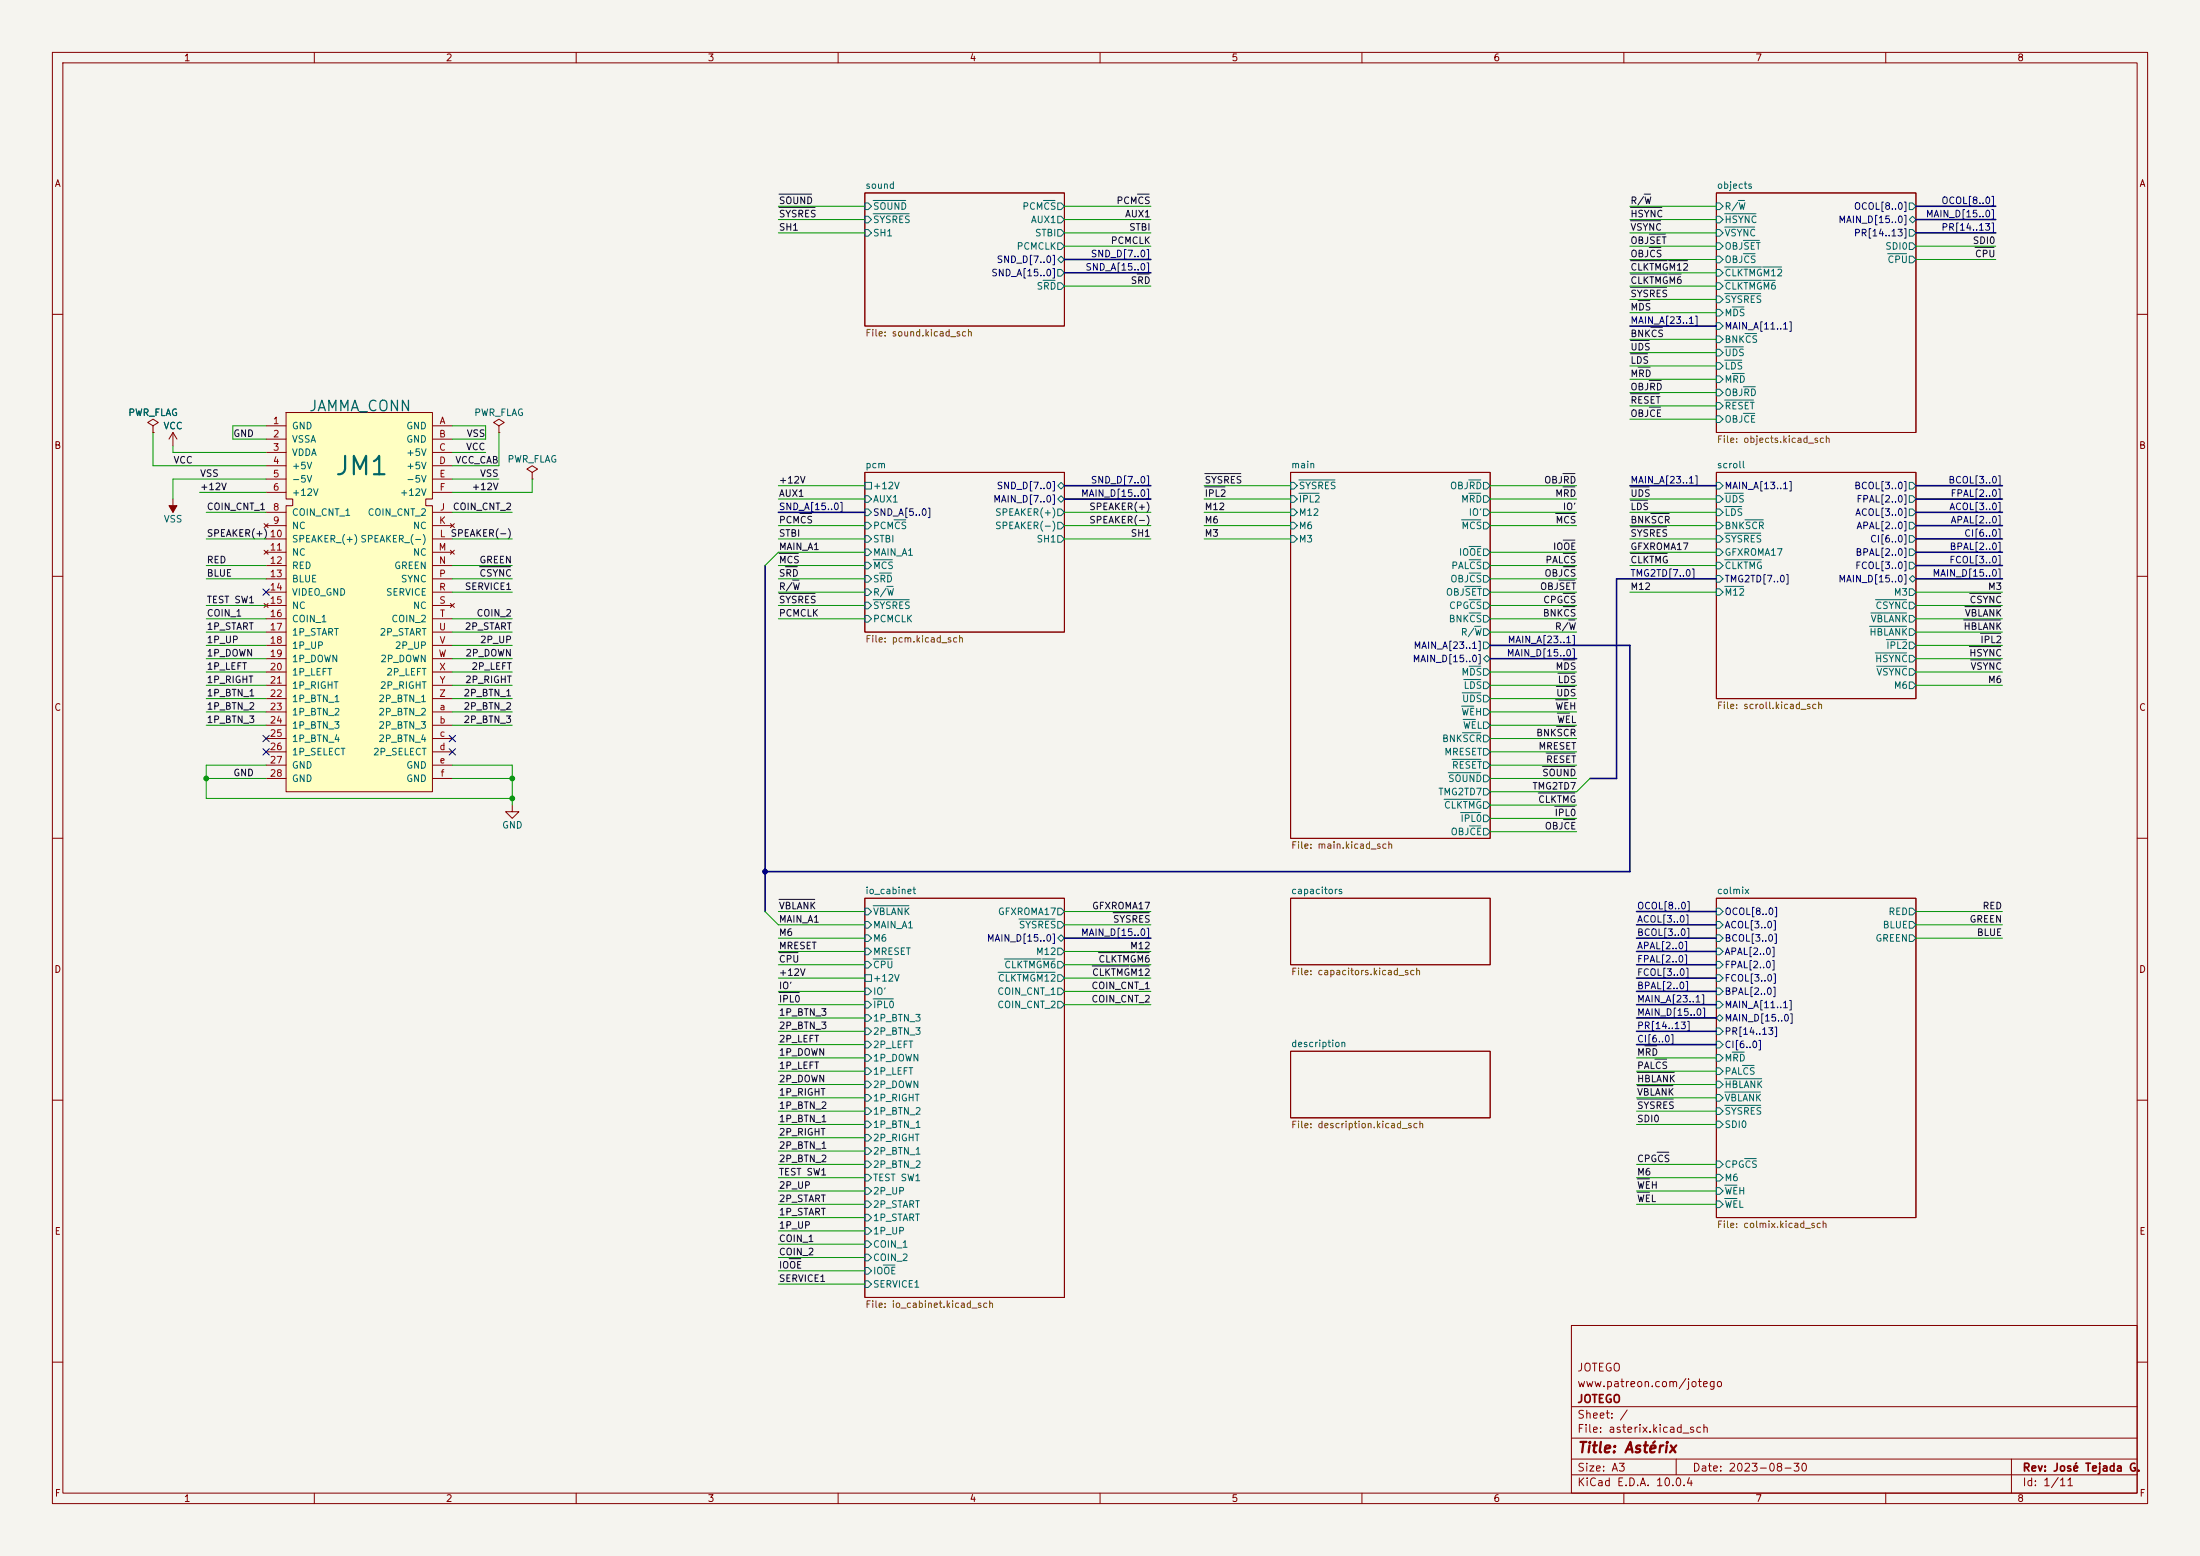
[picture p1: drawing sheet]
<svg xmlns="http://www.w3.org/2000/svg" width="420mm" height="297mm" viewBox="0 0 420 297" stroke-linecap="round" stroke-linejoin="round" font-family="sans-serif">
<path d="M0 0h420v297h-420z" fill="#f5f4ef" stroke="#f5f4ef" stroke-width=".19"/>
<g fill="none" stroke="#840000" stroke-width=".19">
<path d="M10 10h400v277h-400zM12 12h396v273h-396zM60 10v2M110 10v2M160 10v2M210 10v2M260 10v2M310 10v2M360 10v2M165.1 36.8h38.1v25.4h-38.1zM327.7 36.8h38.1v45.8h-38.1zM10 60h2"/>
<path d="M408 60h2M165.1 90.2h38.1v30.5h-38.1zM246.4 90.2h38.1v69.8h-38.1zM327.7 90.2h38.1v43.2h-38.1zM10 110h2M408 110h2M10 160h2M408 160h2M165.1 171.5h38.1v76.1h-38.1zM246.4 171.5h38.1v12.7h-38.1zM327.7 171.5h38.1v60.9h-38.1zM10 210h2"/>
<path d="M246.4 200.7h38.1v12.7h-38.1zM408 210h2M300 253h108v32h-108zM10 260h2M300 278.5h108M300 274.5h108M300 268.5h108M320 278.5v3M384 278.5v6.5M408 260h2M60 285v2M110 285v2"/>
<path d="M160 285v2M210 285v2M260 285v2M300 281.5h108M310 285v2M360 285v2"/>
</g>
<g fill="none" stroke="#006464" stroke-width=".19">
<path d="M165.1 38.7h.6l.7 .7-.7 .6h-.6zM166.7 38.3h6.2M199.2 38.3h2.2M201.9 38.7h.7l.6 .7-.6 .6h-.7zM327.7 38.7h.6l.6 .7-.6 .6h-.6zM331.8 38.3h1.2M364.5 38.7h.6l.7 .7-.7 .6h-.6zM165.1 43.8h.6l.7 .7-.7 .6h-.6zM165.1 41.3h.6l.7 .6-.7 .6h-.6zM166.7 40.8h6.9M199.1 53.5h2.3M201.9 46.4h.7l.6 .6-.6 .6h-.7z"/>
<path d="M201.9 54h.7l.6 .6-.6 .6h-.7zM201.9 51.4h.7l.6 .7-.6 .6h-.7zM201.9 49.5l.7-.6 .6 .6-.6 .7zM201.9 41.3h.7l.6 .6-.6 .6h-.7zM201.9 43.8h.7l.6 .7-.6 .6h-.7zM327.7 59.1h.6l.6 .6-.6 .6h-.6zM327.7 46.4h.6l.6 .6-.6 .6h-.6zM327.7 43.8h.6l.6 .7-.6 .6h-.6zM327.7 41.3h.6l.6 .6-.6 .6h-.6zM327.7 48.9h.6l.6 .6-.6 .7h-.6zM327.7 51.4h.6l.6 .7-.6 .6h-.6zM327.7 54h.6l.6 .6-.6 .6h-.6z"/>
<path d="M327.7 56.5h.6l.6 .7-.6 .6h-.6zM329.2 53.5h7.1M329.2 40.8h6M329.2 43.3h5.8M329.2 51h7.1M329.2 56h6.9M330.7 58.6h2.2M332.8 45.9h3.1M332.8 48.4h2.2M336.5 53.5h2.4M336.5 51h3.6M360.4 48.4h3.6"/>
<path d="M364.5 43.8h.6l.7 .7-.7 .6h-.6zM364.5 46.4h.6l.7 .6-.7 .6h-.6zM364.5 48.9h.6l.7 .6-.7 .7h-.6zM364.5 41.9l.6-.6 .7 .6-.7 .6zM327.7 64.1h.6l.6 .7-.6 .6h-.6zM327.7 69.2h.6l.6 .7-.6 .6h-.6zM327.7 66.7h.6l.6 .6-.6 .6h-.6zM327.7 61.6h.6l.6 .6-.6 .7h-.6zM327.7 71.8h.6l.6 .6-.6 .6h-.6zM327.7 74.3h.6l.6 .6-.6 .7h-.6zM327.7 76.8h.6l.6 .7-.6 .6h-.6zM327.7 79.4h.6l.6 .6-.6 .6h-.6z"/>
<path d="M329.2 68.7h3.3M329.2 66.2h3.6M329.2 76.4h5.5M330.7 71.3h2.3M332.8 73.8h2.3M332.8 78.9h2.2M333.1 63.7h2.2M165.1 99.7h.6l.7 .6-.7 .7h-.6zM165.1 94.6h.6l.7 .7-.7 .6h-.6zM165.1 97.2h.6l.7 .6-.7 .6h-.6zM165.1 92.1h1.3v1.2h-1.3zM170.7 99.2h2.2"/>
<path d="M201.9 95.3l.7-.7 .6 .7-.6 .6zM201.9 92.7l.7-.6 .6 .6-.6 .6zM201.9 97.2h.7l.6 .6-.6 .6h-.7zM201.9 99.7h.7l.6 .6-.6 .7h-.7zM246.4 92.1h.6l.6 .6-.6 .6h-.6zM246.4 94.6h.6l.6 .7-.6 .6h-.6zM246.4 97.2h.6l.6 .6-.6 .6h-.6zM246.4 99.7h.6l.6 .6-.6 .7h-.6zM248 94.1h3.8M248 91.6h6.8M279 99.2h3.7M280.4 94.1h2.3"/>
<path d="M280.4 91.6h2.3M283.2 94.6h.6l.7 .7-.7 .6h-.6zM283.2 92.1h.6l.7 .6-.7 .6h-.6zM283.2 99.7h.6l.7 .6-.7 .7h-.6zM283.2 97.2h.6l.7 .6-.7 .6h-.6zM327.7 97.2h.6l.6 .6-.6 .6h-.6zM327.7 94.6h.6l.6 .7-.6 .6h-.6zM327.7 92.1h.6l.6 .6-.6 .6h-.6zM327.7 99.7h.6l.6 .6-.6 .7h-.6zM329.2 96.7h3.3M329.2 94.1h3.6M333.1 99.2h3.5"/>
<path d="M364.5 92.1h.6l.7 .6-.7 .6h-.6zM364.5 94.6h.6l.7 .7-.7 .6h-.6zM364.5 99.7h.6l.7 .6-.7 .7h-.6zM364.5 97.2h.6l.7 .6-.7 .6h-.6zM165.1 107.3h.6l.7 .7-.7 .6h-.6zM165.1 104.8h.6l.7 .6-.7 .6h-.6zM165.1 109.9h.6l.7 .6-.7 .6h-.6zM165.1 117.5h.6l.7 .6-.7 .6h-.6zM165.1 114.9h.6l.7 .7-.7 .6h-.6zM165.1 102.2h.6l.7 .7-.7 .6h-.6zM165.1 112.4h.6l.7 .6-.7 .7h-.6zM166.7 114.5h6.9"/>
<path d="M166.7 106.8h3.7M167.9 109.4h2.3M169.3 111.9h1.2M201.9 102.2h.7l.6 .7-.6 .6h-.7zM246.4 102.2h.6l.6 .7-.6 .6h-.6zM279.6 111.9h3.1M280.5 117h2.2M280.5 114.5h2.2M280.5 106.8h2.2M280.5 109.4h2.2M280.5 104.3h2.2M281.5 119.5h1.2"/>
<path d="M283.2 112.4h.6l.7 .6-.7 .7h-.6zM283.2 109.9h.6l.7 .6-.7 .6h-.6zM283.2 107.3h.6l.7 .7-.7 .6h-.6zM283.2 114.9h.6l.7 .7-.7 .6h-.6zM283.2 117.5h.6l.7 .6-.7 .6h-.6zM283.2 104.8h.6l.7 .6-.7 .6h-.6zM327.7 102.2h.6l.6 .7-.6 .6h-.6zM327.7 104.8h.6l.6 .6-.6 .6h-.6zM327.7 107.3h.6l.6 .7-.6 .6h-.6zM327.7 109.9h.6l.6 .6-.6 .6h-.6zM327.7 112.4h.6l.6 .6-.6 .7h-.6zM329.2 101.8h6.9"/>
<path d="M329.2 106.8h7.1M329.2 111.9h3.7M356.9 119.5h7.1M357.1 117h6.9M358.1 114.5h5.9M364.5 107.3h.6l.7 .7-.7 .6h-.6zM364.5 104.8h.6l.7 .6-.7 .6h-.6zM364.5 110.5l.6-.6 .7 .6-.7 .6zM364.5 102.2h.6l.7 .7-.7 .6h-.6zM364.5 117.5h.6l.7 .6-.7 .6h-.6zM364.5 114.9h.6l.7 .7-.7 .6h-.6zM364.5 112.4h.6l.7 .6-.7 .7h-.6z"/>
<path d="M279 134.8h2.4M279.1 132.2h3.6M279.2 139.9h3.5M279.3 137.3h2.4M279.4 129.7h3.3M280.5 127.2h2.2M283.2 132.7h.6l.7 .7-.7 .6h-.6zM283.2 130.2h.6l.7 .6-.7 .6h-.6zM283.2 127.6h.6l.7 .7-.7 .6h-.6zM283.2 120h.6l.7 .7-.7 .6h-.6zM283.2 125.7l.6-.6 .7 .6-.7 .7zM283.2 122.6h.6l.7 .6-.7 .6h-.6z"/>
<path d="M283.2 135.3h.6l.7 .6-.7 .6h-.6zM283.2 137.8h.6l.7 .6-.7 .7h-.6zM358 124.6h6M358.2 127.2h5.8M360.1 122.1h3.9M364.5 120h.6l.7 .7-.7 .6h-.6zM364.5 127.6h.6l.7 .7-.7 .6h-.6zM364.5 125.1h.6l.7 .6-.7 .7h-.6zM364.5 122.6h.6l.7 .6-.7 .6h-.6zM364.5 130.2h.6l.7 .6-.7 .6h-.6zM275.7 152.6h7M276.5 147.5h6.2"/>
<path d="M277.2 144.9h5.5M278.8 155.1h3.9M280.5 157.6h2.2M283.2 140.3h.6l.7 .7-.7 .6h-.6zM283.2 142.9h.6l.7 .6-.7 .6h-.6zM283.2 145.4h.6l.7 .7-.7 .6h-.6zM283.2 148h.6l.7 .6-.7 .6h-.6zM283.2 150.5h.6l.7 .6-.7 .7h-.6zM283.2 153h.6l.7 .7-.7 .6h-.6zM283.2 155.6h.6l.7 .6-.7 .6h-.6zM283.2 158.1h.6l.7 .7-.7 .6h-.6zM165.1 173.4h.6l.7 .6-.7 .6h-.6z"/>
<path d="M165.1 175.9h.6l.7 .6-.7 .7h-.6zM165.1 178.4h.6l.7 .7-.7 .6h-.6zM166.7 172.9h6.8M194.5 175.4h6.9M201.9 173.4h.7l.6 .6-.6 .6h-.7zM201.9 179.1l.7-.7 .6 .7-.6 .6zM201.9 175.9h.7l.6 .6-.6 .7h-.7zM327.7 175.9h.6l.6 .6-.6 .7h-.6zM327.7 178.4h.6l.6 .7-.6 .6h-.6zM327.7 173.4h.6l.6 .6-.6 .6h-.6zM364.5 175.9h.6l.7 .6-.7 .7h-.6zM364.5 173.4h.6l.7 .6-.7 .6h-.6z"/>
<path d="M364.5 178.4h.6l.7 .7-.7 .6h-.6zM165.1 186.1h1.3v1.2h-1.3zM165.1 188.6h.6l.7 .6-.7 .7h-.6zM165.1 181h.6l.7 .6-.7 .6h-.6zM165.1 196.2h.6l.7 .7-.7 .6h-.6zM165.1 193.7h.6l.7 .6-.7 .6h-.6zM165.1 198.8h.6l.7 .6-.7 .6h-.6zM165.1 183.5h.6l.7 .7-.7 .6h-.6zM165.1 191.1h.6l.7 .7-.7 .6h-.6zM166.7 183h3.6M166.7 190.7h3.8M190.5 185.6h7"/>
<path d="M191.7 183h7M197.8 185.6h3.6M199 183h2.4M201.9 188.6h.7l.6 .6-.6 .7h-.7zM201.9 191.1h.7l.6 .7-.6 .6h-.7zM201.9 181h.7l.6 .6-.6 .6h-.7zM201.9 183.5h.7l.6 .7-.6 .6h-.7zM201.9 186.1h.7l.6 .6-.6 .6h-.7zM327.7 181h.6l.6 .6-.6 .6h-.6zM327.7 196.2h.6l.6 .7-.6 .6h-.6zM327.7 191.1h.6l.6 .7-.6 .6h-.6zM327.7 194.3l.6-.6 .6 .6-.6 .6z"/>
<path d="M327.7 186.1h.6l.6 .6-.6 .6h-.6zM327.7 183.5h.6l.6 .7-.6 .6h-.6zM327.7 188.6h.6l.6 .6-.6 .7h-.6zM327.7 198.8h.6l.6 .6-.6 .6h-.6zM165.1 211.5h.6l.7 .6-.7 .6h-.6zM165.1 203.8h.6l.7 .7-.7 .6h-.6zM165.1 214h.6l.7 .6-.7 .7h-.6zM165.1 201.3h.6l.7 .6-.7 .7h-.6zM165.1 206.4h.6l.7 .6-.7 .6h-.6zM165.1 216.5h.6l.7 .7-.7 .6h-.6zM165.1 208.9h.6l.7 .7-.7 .6h-.6zM165.1 219.1h.6l.7 .6-.7 .6h-.6z"/>
<path d="M327.7 214h.6l.6 .6-.6 .7h-.6zM327.7 203.8h.6l.6 .7-.6 .6h-.6zM327.7 211.5h.6l.6 .6-.6 .6h-.6zM327.7 201.3h.6l.6 .6-.6 .7h-.6zM327.7 208.9h.6l.6 .7-.6 .6h-.6zM327.7 206.4h.6l.6 .6-.6 .6h-.6zM329.2 211h6.9M329.2 208.4h6.9M329.2 205.9h7.1M330.7 200.8h2.3M332.6 203.4h2.3M165.1 236.9h.6l.7 .6-.7 .6h-.6z"/>
<path d="M165.1 239.4h.6l.7 .6-.7 .7h-.6zM165.1 224.2h.6l.7 .6-.7 .6h-.6zM165.1 221.6h.6l.7 .6-.7 .7h-.6zM165.1 229.2h.6l.7 .7-.7 .6h-.6zM165.1 231.8h.6l.7 .6-.7 .6h-.6zM165.1 234.3h.6l.7 .6-.7 .7h-.6zM165.1 226.7h.6l.7 .6-.7 .7h-.6zM327.7 221.6h.6l.6 .6-.6 .7h-.6zM327.7 224.2h.6l.6 .6-.6 .6h-.6zM327.7 226.7h.6l.6 .6-.6 .7h-.6zM327.7 229.2h.6l.6 .7-.6 .6h-.6zM329.2 226.2h2.4"/>
<path d="M329.2 228.8h2.4M333.1 221.1h2.2M165.1 244.5h.6l.7 .6-.7 .6h-.6zM165.1 241.9h.6l.7 .7-.7 .6h-.6zM168.6 241.5h2.2"/>
</g>
<path d="M54.6 78.7h27.9v16.6h-1.2v1.2h1.2v54.6h-27.9v-54.6h1.3v-1.2h-1.3z" fill="#ffffc2"/>
<g fill="none" stroke="#840000" stroke-width=".19">
<path d="M54.6 78.7h27.9v16.6h-1.2v1.2h1.2v54.6h-27.9v-54.6h1.3v-1.2h-1.3zM29.2 81.3l1-.7-1-.6-1 .6 1 .7v1.3M29.2 82.6h.1M33 82.6l-.7 1.2M33 82.6l.8 1.2M33 82.6v2.5M33 95.3v2.5M50.4 99.9l.8 .8M50.8 81.3h3.8M50.8 83.8h3.8M50.8 86.4h3.8M50.8 88.9h3.8"/>
<path d="M50.8 91.4h3.8M50.8 94h3.8M50.8 97.8h3.8M51.2 99.9l-.8 .8M82.5 81.3h3.9M82.5 83.8h3.9M82.5 86.4h3.9M82.5 88.9h3.9M82.5 91.4h3.9M82.5 94h3.9M82.5 97.8h3.9M86 99.9l.7 .8"/>
<path d="M86.7 99.9l-.7 .8M95.2 81.3l1.1-.7-1.1-.6-1 .6 1 .7v1.3M95.2 82.6h.1M101.6 90.2l1-.7-1-.6-1 .6 1 .7v1.2M101.6 91.4h.1M50.4 105l.8 .8M50.4 115.2l.8 .8M50.8 100.3h3.8M50.8 102.9h3.8M50.8 105.4h3.8M50.8 108h3.8M50.8 110.5h3.8"/>
<path d="M50.8 113h3.8M50.8 115.6h3.8M50.8 118.1h3.8M51.2 105l-.8 .8M51.2 115.2l-.8 .8M82.5 100.3h3.9M82.5 102.9h3.9M82.5 105.4h3.9M82.5 108h3.9M82.5 110.5h3.9M82.5 113h3.9M82.5 115.6h3.9"/>
<path d="M82.5 118.1h3.9M86 105l.7 .8M86 115.2l.7 .8M86.7 105l-.7 .8M86.7 115.2l-.7 .8M50.8 120.7h3.8M50.8 123.2h3.8M50.8 125.7h3.8M50.8 128.3h3.8M50.8 130.8h3.8M50.8 133.4h3.8M50.8 135.9h3.8"/>
<path d="M50.8 138.4h3.8M82.5 120.7h3.9M82.5 123.2h3.9M82.5 125.7h3.9M82.5 128.3h3.9M82.5 130.8h3.9M82.5 133.4h3.9M82.5 135.9h3.9M82.5 138.4h3.9M50.8 141h3.8M50.8 143.5h3.8M50.8 146.1h3.8"/>
<path d="M50.8 148.6h3.8M82.5 141h3.9M82.5 143.5h3.9M82.5 146.1h3.9M82.5 148.6h3.9M97.8 153.7v1.2h1.3l-1.3 1.3-1.3-1.3h1.3"/>
</g>
<path d="M32.3 96.5h1.5l-.8 1.3z" fill="#840000" stroke="#840000" stroke-width=".19"/>
<g fill="none" stroke="#0f0f0f" stroke-width=".19">
<path d="M148.7 39.6h6.9M148.7 37.1h6.2M217.2 37.1h2.2M311.3 39.6h6M313.9 37.1h1.2M217.1 52.3h2.3M311.3 42.1h5.7M311.3 52.3h7M311.3 54.8h6.9M311.3 49.8h7M312.7 57.4h2.3M314.8 47.2h2.3"/>
<path d="M314.8 44.7h3.1M318.5 52.3h2.4M318.5 49.8h3.7M377.1 47.2h3.6M311.3 75.2h5.5M311.3 65h3.5M311.3 67.5h3.2M312.7 70.1h2.3M314.8 77.7h2.2M314.8 72.6h2.3M315.1 62.5h2.3M152.7 98h2.2"/>
<path d="M230 92.9h3.9M230 90.4h6.9M297 98h3.7M298.4 92.9h2.3M298.4 90.4h2.3M311.3 92.9h3.5M311.3 95.5h3.2M315.1 98h3.5M91.5 108.2h6M148.7 113.3h6.9M148.7 105.6h3.7M149.9 108.2h2.3"/>
<path d="M151.3 110.7h1.2M297.6 110.7h3.1M298.4 108.2h2.3M298.4 113.3h2.3M298.4 105.6h2.3M298.4 115.8h2.3M298.4 103.1h2.3M299.5 118.3h1.2M311.3 105.6h7M311.3 100.6h6.9M374.9 118.3h7M375.1 115.8h6.8"/>
<path d="M376 113.3h5.9M297 133.6h2.3M297.1 131h3.6M297.2 138.7h3.5M297.3 136.1h2.3M297.4 128.5h3.3M298.4 126h2.3M376 123.4h5.9M376.2 126h5.7M378.1 120.9h3.8M293.7 151.4h7M294.4 146.3h6.3"/>
<path d="M295.2 143.7h5.5M296.8 153.9h3.9M298.5 156.4h2.2M148.7 171.7h6.8M212.5 174.2h6.9M148.7 181.8h3.6M148.7 189.5h3.9M208.5 184.4h7M209.7 181.8h7M215.8 184.4h3.6M217 181.8h2.4M314 199.6h2.3"/>
<path d="M312.5 209.8h6.9M312.5 207.2h6.9M312.5 204.7h7.1M315.9 202.2h2.3M316.4 219.9h2.2M312.5 227.6h2.4M312.5 225h2.4M150.7 240.3h2.2"/>
</g>
<g fill="none" stroke="#000084" stroke-width=".3">
<path d="M365.8 39.4h15.2M203.2 52.1h16.5M203.2 49.5h16.5M365.8 44.5h15.2M365.8 41.9h15.2M311.1 62.2h16.6M148.6 97.8h16.5M203.2 92.7h16.5M203.2 95.3h16.5M311.1 92.7h16.6M365.8 92.7h16.5M365.8 97.8h16.5"/>
<path d="M365.8 95.3h16.5M146 108v66M327.7 110.5h-19.1v38.1h-5.1M365.8 110.5h16.5M365.8 102.9h16.5M365.8 100.3h16.5M365.8 108h16.5M365.8 105.4h16.5M284.5 123.2h26.6v43.2h-165.1M284.5 125.7h16.5M203.2 179.1h16.5M312.4 176.5h15.3"/>
<path d="M312.4 179.1h15.3M312.4 174h15.3M312.4 189.2h15.3M312.4 191.8h15.3M312.4 194.3h15.3M312.4 199.4h15.3M312.4 196.9h15.3M312.4 184.2h15.3M312.4 181.6h15.3M312.4 186.7h15.3"/>
</g>
<g fill="none" stroke="#009600" stroke-width=".19">
<path d="M148.6 39.4h16.5M203.2 39.4h16.5M311.1 39.4h16.6M148.6 44.5h16.5M148.6 41.9h16.5M203.2 47h16.5M203.2 44.5h16.5M203.2 54.6h16.5M203.2 41.9h16.5M311.1 52.1h16.6M311.1 59.7h16.6M311.1 49.5h16.6"/>
<path d="M311.1 47h16.6M311.1 44.5h16.6M311.1 54.6h16.6M311.1 41.9h16.6M311.1 57.2h16.6M365.8 49.5h15.2M365.8 47h15.2M311.1 74.9h16.6M311.1 67.3h16.6M311.1 69.9h16.6M311.1 64.8h16.6M311.1 77.5h16.6"/>
<path d="M311.1 72.4h16.6M29.2 82.6v6.3h21.6M33 85.1v1.3h17.8M38.1 94h12.7M39.4 97.8h11.4M50.8 81.3h-6.4v2.5h6.4M50.8 91.4h-17.8v3.9M86.4 97.8h11.4M86.4 81.3h6.3v2.5h-6.3M86.4 91.4h8.8M86.4 86.4h6.3M95.2 82.6v6.3h-8.8"/>
<path d="M101.6 91.4v2.6h-15.2M148.6 95.3h16.5M148.6 92.7h16.5M203.2 97.8h16.5M229.9 97.8h16.5M229.9 95.3h16.5M229.9 92.7h16.5M284.5 97.8h16.5M284.5 95.3h16.5M284.5 92.7h16.5M311.1 97.8h16.6M311.1 95.3h16.6"/>
<path d="M311.1 80h16.6M39.4 108h11.4M39.4 110.5h11.4M39.4 102.9h11.4M39.4 118.1h11.4M39.4 115.6h11.4M86.4 108h11.4M86.4 110.5h11.4M86.4 102.9h11.4M86.4 113h11.4M86.4 118.1h11.4M148.6 108h16.5"/>
<path d="M148.6 110.5h16.5M148.6 102.9h16.5M148.6 113h16.5M148.6 118.1h16.5M148.6 100.3h16.5M148.6 115.6h16.5M165.1 105.4h-16.5l-2.6 2.6M203.2 102.9h16.5M203.2 100.3h16.5M229.9 102.9h16.5M229.9 100.3h16.5M284.5 108h16.5"/>
<path d="M284.5 110.5h16.5M284.5 113h16.5M284.5 118.1h16.5M284.5 100.3h16.5M284.5 115.6h16.5M284.5 105.4h16.5M311.1 108h16.6M311.1 102.9h16.6M311.1 113h16.6M311.1 100.3h16.6M311.1 105.4h16.6M365.8 113h16.5"/>
<path d="M365.8 118.1h16.5M365.8 115.6h16.5M39.4 130.8h11.4M39.4 128.3h11.4M39.4 123.2h11.4M39.4 120.7h11.4M39.4 138.4h11.4M39.4 125.7h11.4M39.4 133.4h11.4M39.4 135.9h11.4M86.4 130.8h11.4M86.4 128.3h11.4"/>
<path d="M86.4 123.2h11.4M86.4 120.7h11.4M86.4 138.4h11.4M86.4 125.7h11.4M86.4 133.4h11.4M86.4 135.9h11.4M284.5 130.8h16.5M284.5 128.3h16.5M284.5 120.7h16.5M284.5 138.4h16.5M284.5 133.4h16.5M284.5 135.9h16.5"/>
<path d="M365.8 130.8h16.5M365.8 128.3h16.5M365.8 123.2h16.5M365.8 120.7h16.5M365.8 125.7h16.5M39.4 148.6h11.4M50.8 146.1h-11.4v6.3h58.4M86.4 148.6h11.4M86.4 146.1h11.4v7.6M284.5 148.6h16.5M284.5 146.1h16.5M284.5 158.8h16.5"/>
<path d="M284.5 156.2h16.5M284.5 143.5h16.5M284.5 153.7h16.5M284.5 141h16.5M303.5 148.6l-2.5 2.5h-16.5M146 174l2.6 2.5h16.5M148.6 174h16.5M148.6 179.1h16.5M203.2 176.5h16.5M203.2 174h16.5M365.8 176.5h16.5M365.8 174h16.5"/>
<path d="M365.8 179.1h16.5M148.6 181.6h16.5M148.6 186.7h16.5M148.6 184.2h16.5M148.6 189.2h16.5M148.6 191.8h16.5M148.6 196.9h16.5M148.6 199.4h16.5M148.6 194.3h16.5M203.2 181.6h16.5M203.2 186.7h16.5M203.2 184.2h16.5"/>
<path d="M203.2 189.2h16.5M203.2 191.8h16.5M148.6 214.6h16.5M148.6 207h16.5M148.6 212.1h16.5M148.6 209.6h16.5M148.6 204.5h16.5M148.6 201.9h16.5M148.6 219.7h16.5M148.6 217.2h16.5M312.4 214.6h15.3M312.4 207h15.3"/>
<path d="M312.4 212.1h15.3M312.4 209.6h15.3M312.4 204.5h15.3M312.4 201.9h15.3M148.6 227.3h16.5M148.6 222.2h16.5M148.6 229.9h16.5M148.6 224.8h16.5M148.6 237.5h16.5M148.6 234.9h16.5M148.6 232.4h16.5M312.4 227.3h15.3"/>
<path d="M312.4 222.2h15.3M312.4 229.9h15.3M312.4 224.8h15.3M148.6 240h16.5M148.6 245.1h16.5M148.6 242.6h16.5"/>
</g>
<path d="M50.2 112.4l1.2 1.2M51.4 112.4l-1.2 1.2M50.2 140.4l1.2 1.2M50.2 142.9l1.2 1.2M51.4 140.4l-1.2 1.2M51.4 142.9l-1.2 1.2M85.8 142.9l1.2 1.2M85.8 140.4l1.2 1.2M87 142.9l-1.2 1.2M87 140.4l-1.2 1.2" fill="none" stroke="#000084" stroke-width=".19"/>
<g fill="#009600" stroke="#009600" stroke-width=".19">
<circle cx="97.8" cy="148.6" r=".46"/>
<circle cx="97.8" cy="152.4" r=".46"/>
<circle cx="39.4" cy="148.6" r=".46"/>
</g>
<circle cx="146" cy="166.4" r=".46" fill="#000084" stroke="#000084" stroke-width=".19"/>
<text font-size="3.5" fill="#006464" x="63.7" y="91.6">JM1</text>
<text font-size="2" fill="#006464" x="58.9" y="79">JAMMA_CONN</text>
<text font-size="2" fill="#840000" x="301" y="277.8">Title: Astérix</text>
<g font-size="1.5" fill="#840000">
<text x="301" y="262.1">JOTEGO</text>
<text x="301" y="268.1">JOTEGO</text>
<text x="301" y="265.1">www.patreon.com/jotego</text>
<text x="301" y="273.8">File: asterix.kicad_sch</text>
<text x="301" y="271.1">Sheet: /</text>
<text x="301" y="281.2">Size: A3</text>
<text x="323" y="281.2">Date: 2023-08-30</text>
<text x="386" y="281.2">Rev: José Tejada G.</text>
<text x="301" y="284">KiCad E.D.A. 10.0.4</text>
<text x="386" y="284">Id: 1/11</text>
</g>
<g font-size="1.3" fill="#840000">
<text x="35" y="12">1</text>
<text x="85" y="12">2</text>
<text x="135" y="12">3</text>
<text x="185" y="12">4</text>
<text x="235" y="12">5</text>
<text x="285" y="12">6</text>
<text x="335" y="12">7</text>
<text x="385" y="12">8</text>
<text x="10.3" y="36">A</text>
<text x="408.3" y="36">A</text>
<text x="10.3" y="86">B</text>
<text x="408.2" y="86">B</text>
<text x="10.3" y="136">C</text>
<text x="408.2" y="136">C</text>
<text x="10.3" y="186">D</text>
<text x="408.2" y="186">D</text>
<text x="10.3" y="236">E</text>
<text x="408.3" y="236">E</text>
<text x="10.3" y="286">F</text>
<text x="35" y="287">1</text>
<text x="85" y="287">2</text>
<text x="135" y="287">3</text>
<text x="185" y="287">4</text>
<text x="235" y="287">5</text>
<text x="285" y="287">6</text>
<text x="335" y="287">7</text>
<text x="385" y="287">8</text>
<text x="408.3" y="286">F</text>
</g>
<g font-size="1.3" fill="#0f0f0f">
<text x="148.6" y="39.2">SOUND</text>
<text x="148.6" y="41.8">SYSRES</text>
<text x="213" y="39.2">PCMCS</text>
<text x="214.7" y="41.8">AUX1</text>
<text x="311.1" y="41.8">HSYNC</text>
<text x="311.1" y="39.2">R/W</text>
<text x="148.6" y="44.3">SH1</text>
<text x="211.9" y="46.9">PCMCLK</text>
<text x="215.5" y="44.3">STBI</text>
<text x="311.1" y="46.9">OBJSET</text>
<text x="311.1" y="44.3">VSYNC</text>
<text x="376.5" y="46.9">SDI0</text>
<text x="311.1" y="49.4">OBJCS</text>
<text x="311.1" y="51.9">CLKTMGM12</text>
<text x="376.9" y="49.4">CPU</text>
<text x="215.8" y="54.5">SRD</text>
<text x="311.1" y="54.5">CLKTMGM6</text>
<text x="311.1" y="57">SYSRES</text>
<text x="311.1" y="59.6">MDS</text>
<text x="311.1" y="64.6">BNKCS</text>
<text x="311.1" y="67.2">UDS</text>
<text x="311.1" y="69.7">LDS</text>
<text x="311.1" y="77.3">RESET</text>
<text x="311.1" y="74.8">OBJRD</text>
<text x="311.1" y="72.3">MRD</text>
<text x="44.4" y="83.7">GND</text>
<text x="89" y="83.7">VSS</text>
<text x="311.1" y="79.9">OBJCE</text>
<text x="33" y="88.8">VCC</text>
<text x="86.8" y="88.8">VCC_CAB</text>
<text x="88.9" y="86.2">VCC</text>
<text x="38.1" y="91.3">VSS</text>
<text x="38.1" y="93.9">+12V</text>
<text x="90" y="93.9">+12V</text>
<text x="91.5" y="91.3">VSS</text>
<text x="148.6" y="95.1">AUX1</text>
<text x="148.6" y="92.6">+12V</text>
<text x="229.9" y="95.1">IPL2</text>
<text x="229.9" y="92.6">SYSRES</text>
<text x="294.7" y="92.6">OBJRD</text>
<text x="296.8" y="95.1">MRD</text>
<text x="311.1" y="95.1">UDS</text>
<text x="39.4" y="97.7">COIN_CNT_1</text>
<text x="86.3" y="97.7">COIN_CNT_2</text>
<text x="148.6" y="100.2">PCMCS</text>
<text x="207.8" y="100.2">SPEAKER(-)</text>
<text x="207.8" y="97.7">SPEAKER(+)</text>
<text x="229.9" y="100.2">M6</text>
<text x="229.9" y="97.7">M12</text>
<text x="296.9" y="100.2">MCS</text>
<text x="298.2" y="97.7">IO'</text>
<text x="311.1" y="100.2">BNKSCR</text>
<text x="311.1" y="97.7">LDS</text>
<text x="39.4" y="107.8">RED</text>
<text x="39.4" y="102.7">SPEAKER(+)10</text>
<text x="91.4" y="107.8">GREEN</text>
<text x="148.6" y="102.7">STBI</text>
<text x="148.6" y="105.3">MAIN_A1</text>
<text x="148.6" y="107.8">MCS</text>
<text x="215.8" y="102.7">SH1</text>
<text x="229.9" y="102.7">M3</text>
<text x="294.9" y="107.8">PALCS</text>
<text x="296.4" y="105.3">IOOE</text>
<text x="311.1" y="105.3">GFXROMA17</text>
<text x="311.1" y="107.8">CLKTMG</text>
<text x="311.1" y="102.7">SYSRES</text>
<text x="39.4" y="110.4">BLUE</text>
<text x="88.6" y="112.9">SERVICE1</text>
<text x="91.4" y="110.4">CSYNC</text>
<text x="148.6" y="110.4">SRD</text>
<text x="148.6" y="112.9">R/W</text>
<text x="293.9" y="112.9">OBJSET</text>
<text x="294.7" y="110.4">OBJCS</text>
<text x="311.1" y="112.9">M12</text>
<text x="379.4" y="112.9">M3</text>
<text x="39.4" y="115.4">TEST SW1</text>
<text x="39.4" y="118">COIN_1</text>
<text x="90.9" y="118">COIN_2</text>
<text x="148.6" y="118">PCMCLK</text>
<text x="148.6" y="115.4">SYSRES</text>
<text x="294.4" y="118">BNKCS</text>
<text x="294.5" y="115.4">CPGCS</text>
<text x="375" y="118">VBLANK</text>
<text x="375.9" y="115.4">CSYNC</text>
<text x="39.4" y="120.5">1P_START</text>
<text x="39.4" y="125.6">1P_DOWN</text>
<text x="39.4" y="123.1">1P_UP</text>
<text x="88.6" y="120.5">2P_START</text>
<text x="88.8" y="125.6">2P_DOWN</text>
<text x="91.5" y="123.1">2P_UP</text>
<text x="296.7" y="120.5">R/W</text>
<text x="374.7" y="120.5">HBLANK</text>
<text x="375.8" y="125.6">HSYNC</text>
<text x="378" y="123.1">IPL2</text>
<text x="39.4" y="128.1">1P_LEFT</text>
<text x="39.4" y="130.7">1P_RIGHT</text>
<text x="88.7" y="130.7">2P_RIGHT</text>
<text x="89.9" y="128.1">2P_LEFT</text>
<text x="296.9" y="128.1">MDS</text>
<text x="297.3" y="130.7">LDS</text>
<text x="376.1" y="128.1">VSYNC</text>
<text x="379.4" y="130.7">M6</text>
<text x="39.4" y="133.2">1P_BTN_1</text>
<text x="39.4" y="135.8">1P_BTN_2</text>
<text x="88.4" y="135.8">2P_BTN_2</text>
<text x="88.4" y="133.2">2P_BTN_1</text>
<text x="296.9" y="135.8">WEH</text>
<text x="297" y="133.2">UDS</text>
<text x="39.4" y="138.3">1P_BTN_3</text>
<text x="88.4" y="138.3">2P_BTN_3</text>
<text x="293.2" y="140.8">BNKSCR</text>
<text x="293.6" y="143.4">MRESET</text>
<text x="297.2" y="138.3">WEL</text>
<text x="44.4" y="148.5">GND</text>
<text x="294.3" y="148.5">SOUND</text>
<text x="295" y="145.9">RESET</text>
<text x="292.4" y="151">TMG2TD7</text>
<text x="293.5" y="153.5">CLKTMG</text>
<text x="294.8" y="158.6">OBJCE</text>
<text x="296.7" y="156.1">IPL0</text>
<text x="148.6" y="173.9">VBLANK</text>
<text x="208.4" y="173.9">GFXROMA17</text>
<text x="378.4" y="173.9">RED</text>
<text x="148.6" y="178.9">M6</text>
<text x="148.6" y="176.4">MAIN_A1</text>
<text x="212.4" y="176.4">SYSRES</text>
<text x="375.9" y="176.4">GREEN</text>
<text x="377.3" y="178.9">BLUE</text>
<text x="148.6" y="184">CPU</text>
<text x="148.6" y="181.5">MRESET</text>
<text x="209.6" y="184">CLKTMGM6</text>
<text x="215.6" y="181.5">M12</text>
<text x="148.6" y="189.1">IO'</text>
<text x="148.6" y="191.6">IPL0</text>
<text x="148.6" y="186.6">+12V</text>
<text x="208.3" y="191.6">COIN_CNT_2</text>
<text x="208.3" y="189.1">COIN_CNT_1</text>
<text x="208.4" y="186.6">CLKTMGM12</text>
<text x="148.6" y="196.7">2P_BTN_3</text>
<text x="148.6" y="194.2">1P_BTN_3</text>
<text x="148.6" y="201.8">1P_DOWN</text>
<text x="148.6" y="199.3">2P_LEFT</text>
<text x="312.4" y="201.8">MRD</text>
<text x="148.6" y="209.4">1P_RIGHT</text>
<text x="148.6" y="204.3">1P_LEFT</text>
<text x="148.6" y="206.9">2P_DOWN</text>
<text x="312.4" y="204.3">PALCS</text>
<text x="312.4" y="209.4">VBLANK</text>
<text x="312.4" y="206.9">HBLANK</text>
<text x="148.6" y="214.5">1P_BTN_1</text>
<text x="148.6" y="212">1P_BTN_2</text>
<text x="312.4" y="212">SYSRES</text>
<text x="312.4" y="214.5">SDI0</text>
<text x="148.6" y="217">2P_RIGHT</text>
<text x="148.6" y="219.6">2P_BTN_1</text>
<text x="148.6" y="224.7">TEST SW1</text>
<text x="148.6" y="222.1">2P_BTN_2</text>
<text x="148.6" y="227.2">2P_UP</text>
<text x="312.4" y="224.7">M6</text>
<text x="312.4" y="227.2">WEH</text>
<text x="312.4" y="222.1">CPGCS</text>
<text x="148.6" y="229.7">2P_START</text>
<text x="148.6" y="232.3">1P_START</text>
<text x="312.4" y="229.7">WEL</text>
<text x="148.6" y="239.9">COIN_2</text>
<text x="148.6" y="237.4">COIN_1</text>
<text x="148.6" y="234.8">1P_UP</text>
<text x="148.6" y="242.4">IOOE</text>
<text x="148.6" y="245">SERVICE1</text>
</g>
<g font-size="1.3" fill="#006464">
<text x="165.1" y="36.3">sound</text>
<text x="166.6" y="40.3">SOUND</text>
<text x="195.1" y="40.3">PCMCS</text>
<text x="327.7" y="36.3">objects</text>
<text x="329.1" y="40.3">R/W</text>
<text x="166.6" y="45.4">SH1</text>
<text x="166.6" y="42.9">SYSRES</text>
<text x="194" y="48">PCMCLK</text>
<text x="196.7" y="42.9">AUX1</text>
<text x="197.5" y="45.4">STBI</text>
<text x="329.1" y="48">OBJSET</text>
<text x="329.1" y="45.4">VSYNC</text>
<text x="329.1" y="42.9">HSYNC</text>
<text x="359.8" y="48">SDI0</text>
<text x="329.1" y="50.5">OBJCS</text>
<text x="329.1" y="53">CLKTMGM12</text>
<text x="360.2" y="50.5">CPU</text>
<text x="197.8" y="55.6">SRD</text>
<text x="329.1" y="55.6">CLKTMGM6</text>
<text x="329.1" y="58.1">SYSRES</text>
<text x="329.1" y="65.7">BNKCS</text>
<text x="329.1" y="60.7">MDS</text>
<text x="329.1" y="70.8">LDS</text>
<text x="329.1" y="68.3">UDS</text>
<text x="329.1" y="73.4">MRD</text>
<text x="329.1" y="75.9">OBJRD</text>
<text x="24.4" y="79.7">PWR_FLAG</text>
<text x="31.1" y="82.3">VCC</text>
<text x="55.6" y="82.3">GND</text>
<text x="77.5" y="82.3">GND</text>
<text x="90.4" y="79.7">PWR_FLAG</text>
<text x="329.1" y="78.4">RESET</text>
<text x="329.1" y="81">OBJCE</text>
<text x="55.6" y="84.8">VSSA</text>
<text x="55.6" y="87.3">VDDA</text>
<text x="55.6" y="89.9">+5V</text>
<text x="77.5" y="84.8">GND</text>
<text x="77.5" y="87.3">+5V</text>
<text x="77.5" y="89.9">+5V</text>
<text x="96.8" y="88.6">PWR_FLAG</text>
<text x="165.1" y="89.7">pcm</text>
<text x="246.4" y="89.7">main</text>
<text x="327.7" y="89.7">scroll</text>
<text x="55.6" y="92.4">-5V</text>
<text x="55.6" y="95">+12V</text>
<text x="76.3" y="95">+12V</text>
<text x="77.5" y="92.4">-5V</text>
<text x="166.6" y="93.7">+12V</text>
<text x="247.8" y="93.7">SYSRES</text>
<text x="276.7" y="93.7">OBJRD</text>
<text x="31.2" y="100">VSS</text>
<text x="55.6" y="98.8">COIN_CNT_1</text>
<text x="55.6" y="101.3">NC</text>
<text x="70.1" y="98.8">COIN_CNT_2</text>
<text x="78.7" y="101.3">NC</text>
<text x="166.6" y="101.3">PCMCS</text>
<text x="166.6" y="96.2">AUX1</text>
<text x="189.9" y="98.8">SPEAKER(+)</text>
<text x="189.9" y="101.3">SPEAKER(-)</text>
<text x="247.8" y="96.2">IPL2</text>
<text x="247.8" y="98.8">M12</text>
<text x="247.8" y="101.3">M6</text>
<text x="278.8" y="96.2">MRD</text>
<text x="278.9" y="101.3">MCS</text>
<text x="280.3" y="98.8">IO'</text>
<text x="329.1" y="98.8">LDS</text>
<text x="329.1" y="96.2">UDS</text>
<text x="329.1" y="101.3">BNKSCR</text>
<text x="55.6" y="103.8">SPEAKER_(+) SPEAKER_(-)</text>
<text x="55.6" y="106.4">NC</text>
<text x="78.7" y="106.4">NC</text>
<text x="166.6" y="106.4">MAIN_A1</text>
<text x="166.6" y="103.8">STBI</text>
<text x="197.8" y="103.8">SH1</text>
<text x="247.8" y="103.8">M3</text>
<text x="278.4" y="106.4">IOOE</text>
<text x="329.1" y="103.8">SYSRES</text>
<text x="329.1" y="106.4">GFXROMA17</text>
<text x="55.6" y="108.9">RED</text>
<text x="55.6" y="111.5">BLUE</text>
<text x="75.2" y="108.9">GREEN</text>
<text x="76.4" y="111.5">SYNC</text>
<text x="166.6" y="108.9">MCS</text>
<text x="166.6" y="111.5">SRD</text>
<text x="276.8" y="111.5">OBJCS</text>
<text x="277" y="108.9">PALCS</text>
<text x="329.1" y="108.9">CLKTMG</text>
<text x="55.6" y="114">VIDEO_GND</text>
<text x="55.6" y="116.5">NC</text>
<text x="55.6" y="119.1">COIN_1</text>
<text x="73.6" y="114">SERVICE</text>
<text x="74.6" y="119.1">COIN_2</text>
<text x="78.7" y="116.5">NC</text>
<text x="166.6" y="119.1">PCMCLK</text>
<text x="166.6" y="116.5">SYSRES</text>
<text x="166.6" y="114">R/W</text>
<text x="275.9" y="114">OBJSET</text>
<text x="276.5" y="119.1">BNKCS</text>
<text x="276.5" y="116.5">CPGCS</text>
<text x="329.1" y="114">M12</text>
<text x="357" y="119.1">VBLANK</text>
<text x="357.9" y="116.5">CSYNC</text>
<text x="361.4" y="114">M3</text>
<text x="55.6" y="121.6">1P_START</text>
<text x="55.6" y="124.2">1P_UP</text>
<text x="72.4" y="121.6">2P_START</text>
<text x="75.3" y="124.2">2P_UP</text>
<text x="278.8" y="121.6">R/W</text>
<text x="356.8" y="121.6">HBLANK</text>
<text x="360" y="124.2">IPL2</text>
<text x="55.6" y="126.7">1P_DOWN</text>
<text x="55.6" y="129.2">1P_LEFT</text>
<text x="55.6" y="131.8">1P_RIGHT</text>
<text x="72.4" y="131.8">2P_RIGHT</text>
<text x="72.5" y="126.7">2P_DOWN</text>
<text x="73.7" y="129.2">2P_LEFT</text>
<text x="278.9" y="129.2">MDS</text>
<text x="279.3" y="131.8">LDS</text>
<text x="357.9" y="126.7">HSYNC</text>
<text x="358.1" y="129.2">VSYNC</text>
<text x="361.4" y="131.8">M6</text>
<text x="55.6" y="134.3">1P_BTN_1</text>
<text x="55.6" y="136.9">1P_BTN_2</text>
<text x="72.1" y="134.3">2P_BTN_1</text>
<text x="72.1" y="136.9">2P_BTN_2</text>
<text x="278.9" y="136.9">WEH</text>
<text x="279" y="134.3">UDS</text>
<text x="55.6" y="139.4">1P_BTN_3</text>
<text x="55.6" y="141.9">1P_BTN_4</text>
<text x="72.1" y="139.4">2P_BTN_3</text>
<text x="72.1" y="141.9">2P_BTN_4</text>
<text x="275.2" y="141.9">BNKSCR</text>
<text x="279.2" y="139.4">WEL</text>
<text x="55.6" y="144.5">1P_SELECT</text>
<text x="55.6" y="147">GND</text>
<text x="55.6" y="149.6">GND</text>
<text x="71.1" y="144.5">2P_SELECT</text>
<text x="77.5" y="147">GND</text>
<text x="77.5" y="149.6">GND</text>
<text x="275.6" y="144.5">MRESET</text>
<text x="276.3" y="149.6">SOUND</text>
<text x="277.1" y="147">RESET</text>
<text x="274.5" y="152.1">TMG2TD7</text>
<text x="275.6" y="154.6">CLKTMG</text>
<text x="95.8" y="158.5">GND</text>
<text x="276.8" y="159.7">OBJCE</text>
<text x="278.7" y="157.2">IPL0</text>
<text x="165.1" y="171">io_cabinet</text>
<text x="246.4" y="171">capacitors</text>
<text x="327.7" y="171">colmix</text>
<text x="166.6" y="175">VBLANK</text>
<text x="166.6" y="177.5">MAIN_A1</text>
<text x="190.4" y="175">GFXROMA17</text>
<text x="194.4" y="177.5">SYSRES</text>
<text x="359.3" y="177.5">BLUE</text>
<text x="360.4" y="175">RED</text>
<text x="166.6" y="182.6">MRESET</text>
<text x="166.6" y="185.1">CPU</text>
<text x="166.6" y="180">M6</text>
<text x="191.6" y="185.1">CLKTMGM6</text>
<text x="197.7" y="182.6">M12</text>
<text x="357.9" y="180">GREEN</text>
<text x="166.6" y="187.7">+12V</text>
<text x="166.6" y="190.2">IO'</text>
<text x="190.3" y="190.2">COIN_CNT_1</text>
<text x="190.4" y="187.7">CLKTMGM12</text>
<text x="166.6" y="197.8">2P_BTN_3</text>
<text x="166.6" y="195.3">1P_BTN_3</text>
<text x="166.6" y="192.7">IPL0</text>
<text x="190.3" y="192.7">COIN_CNT_2</text>
<text x="166.6" y="200.4">2P_LEFT</text>
<text x="166.6" y="202.9">1P_DOWN</text>
<text x="246.4" y="200.2">description</text>
<text x="329.1" y="202.9">MRD</text>
<text x="166.6" y="205.4">1P_LEFT</text>
<text x="166.6" y="208">2P_DOWN</text>
<text x="329.1" y="205.4">PALCS</text>
<text x="329.1" y="208">HBLANK</text>
<text x="166.6" y="213.1">1P_BTN_2</text>
<text x="166.6" y="215.6">1P_BTN_1</text>
<text x="166.6" y="210.5">1P_RIGHT</text>
<text x="329.1" y="215.6">SDI0</text>
<text x="329.1" y="213.1">SYSRES</text>
<text x="329.1" y="210.5">VBLANK</text>
<text x="166.6" y="218.1">2P_RIGHT</text>
<text x="166.6" y="220.7">2P_BTN_1</text>
<text x="166.6" y="225.8">TEST SW1</text>
<text x="166.6" y="223.2">2P_BTN_2</text>
<text x="329.1" y="223.2">CPGCS</text>
<text x="329.1" y="225.8">M6</text>
<text x="166.6" y="230.8">2P_START</text>
<text x="166.6" y="233.4">1P_START</text>
<text x="166.6" y="228.3">2P_UP</text>
<text x="329.1" y="228.3">WEH</text>
<text x="329.1" y="230.8">WEL</text>
<text x="166.6" y="238.5">COIN_1</text>
<text x="166.6" y="235.9">1P_UP</text>
<text x="166.6" y="241">COIN_2</text>
<text x="166.6" y="243.5">IOOE</text>
<text x="166.6" y="246.1">SERVICE1</text>
</g>
<g font-size="1.3" fill="#000084">
<text x="353.8" y="40.3">OCOL[8..0]</text>
<text x="367.6" y="41.8">MAIN_D[15..0]</text>
<text x="370.5" y="39.2">OCOL[8..0]</text>
<text x="350.9" y="42.9">MAIN_D[15..0]</text>
<text x="353.8" y="45.4">PR[14..13]</text>
<text x="370.5" y="44.3">PR[14..13]</text>
<text x="189.1" y="53">SND_A[15..0]</text>
<text x="190.2" y="50.5">SND_D[7..0]</text>
<text x="207.1" y="51.9">SND_A[15..0]</text>
<text x="208.1" y="49.4">SND_D[7..0]</text>
<text x="311.1" y="62.1">MAIN_A[23..1]</text>
<text x="329.1" y="63.2">MAIN_A[11..1]</text>
<text x="190.2" y="93.7">SND_D[7..0]</text>
<text x="206.3" y="95.1">MAIN_D[15..0]</text>
<text x="208.1" y="92.6">SND_D[7..0]</text>
<text x="311.1" y="92.6">MAIN_A[23..1]</text>
<text x="329.1" y="93.7">MAIN_A[13..1]</text>
<text x="353.9" y="93.7">BCOL[3..0]</text>
<text x="371.8" y="92.6">BCOL[3..0]</text>
<text x="372.3" y="95.1">FPAL[2..0]</text>
<text x="148.6" y="97.7">SND_A[15..0]</text>
<text x="166.6" y="98.8">SND_A[5..0]</text>
<text x="189.5" y="96.2">MAIN_D[7..0]</text>
<text x="354.1" y="98.8">ACOL[3..0]</text>
<text x="354.3" y="96.2">FPAL[2..0]</text>
<text x="354.3" y="101.3">APAL[2..0]</text>
<text x="372" y="97.7">ACOL[3..0]</text>
<text x="372.3" y="100.2">APAL[2..0]</text>
<text x="354.1" y="106.4">BPAL[2..0]</text>
<text x="356.9" y="103.8">CI[6..0]</text>
<text x="372" y="107.8">FCOL[3..0]</text>
<text x="372.1" y="105.3">BPAL[2..0]</text>
<text x="374.9" y="102.7">CI[6..0]</text>
<text x="311.1" y="110.4">TMG2TD[7..0]</text>
<text x="329.1" y="111.5">TMG2TD[7..0]</text>
<text x="350.9" y="111.5">MAIN_D[15..0]</text>
<text x="354.1" y="108.9">FCOL[3..0]</text>
<text x="368.8" y="110.4">MAIN_D[15..0]</text>
<text x="269.8" y="124.2">MAIN_A[23..1]</text>
<text x="287.5" y="125.6">MAIN_D[15..0]</text>
<text x="287.7" y="123.1">MAIN_A[23..1]</text>
<text x="269.6" y="126.7">MAIN_D[15..0]</text>
<text x="312.4" y="173.9">OCOL[8..0]</text>
<text x="206.3" y="178.9">MAIN_D[15..0]</text>
<text x="312.4" y="178.9">BCOL[3..0]</text>
<text x="312.4" y="176.4">ACOL[3..0]</text>
<text x="329.1" y="177.5">ACOL[3..0]</text>
<text x="329.1" y="175">OCOL[8..0]</text>
<text x="188.3" y="180">MAIN_D[15..0]</text>
<text x="312.4" y="184">FPAL[2..0]</text>
<text x="312.4" y="181.5">APAL[2..0]</text>
<text x="329.1" y="180">BCOL[3..0]</text>
<text x="329.1" y="182.6">APAL[2..0]</text>
<text x="329.1" y="185.1">FPAL[2..0]</text>
<text x="312.4" y="191.6">MAIN_A[23..1]</text>
<text x="312.4" y="189.1">BPAL[2..0]</text>
<text x="312.4" y="186.6">FCOL[3..0]</text>
<text x="329.1" y="187.7">FCOL[3..0]</text>
<text x="329.1" y="190.2">BPAL[2..0]</text>
<text x="312.4" y="194.2">MAIN_D[15..0]</text>
<text x="312.4" y="196.7">PR[14..13]</text>
<text x="329.1" y="197.8">PR[14..13]</text>
<text x="329.1" y="192.7">MAIN_A[11..1]</text>
<text x="329.1" y="195.3">MAIN_D[15..0]</text>
<text x="312.4" y="199.3">CI[6..0]</text>
<text x="329.1" y="200.4">CI[6..0]</text>
</g>
<g font-size="1.3" fill="#725600">
<text x="165.1" y="64.5">File: sound.kicad_sch</text>
<text x="327.7" y="84.8">File: objects.kicad_sch</text>
<text x="165.1" y="122.9">File: pcm.kicad_sch</text>
<text x="327.7" y="135.6">File: scroll.kicad_sch</text>
<text x="246.4" y="162.3">File: main.kicad_sch</text>
<text x="246.4" y="186.4">File: capacitors.kicad_sch</text>
<text x="246.4" y="215.7">File: description.kicad_sch</text>
<text x="327.7" y="234.7">File: colmix.kicad_sch</text>
<text x="165.1" y="249.9">File: io_cabinet.kicad_sch</text>
</g>
<g font-size="1.3" fill="#a90000">
<text x="52" y="81.3">1</text>
<text x="52" y="83.8">2</text>
<text x="83.7" y="83.8">B</text>
<text x="83.8" y="81.3">A</text>
<text x="52" y="86.3">3</text>
<text x="52" y="88.9">4</text>
<text x="83.7" y="86.3">C</text>
<text x="83.7" y="88.9">D</text>
<text x="52" y="91.4">5</text>
<text x="52" y="94">6</text>
<text x="83.8" y="91.4">E</text>
<text x="83.8" y="94">F</text>
<text x="52" y="97.8">8</text>
<text x="52" y="100.3">9</text>
<text x="83.7" y="100.3">K</text>
<text x="83.9" y="97.8">J</text>
<text x="51.4" y="105.4">11</text>
<text x="51.4" y="107.9">12</text>
<text x="83.6" y="105.4">M</text>
<text x="83.7" y="107.9">N</text>
<text x="83.8" y="102.8">L SPEAKER(-)</text>
<text x="51.4" y="110.5">13</text>
<text x="51.4" y="113">14</text>
<text x="83.7" y="110.5">P</text>
<text x="83.7" y="113">R</text>
<text x="51.4" y="115.5">15</text>
<text x="51.4" y="118.1">16</text>
<text x="83.7" y="115.5">S</text>
<text x="83.9" y="118.1">T</text>
<text x="51.4" y="120.6">17</text>
<text x="51.4" y="123.2">18</text>
<text x="51.4" y="125.7">19</text>
<text x="83.6" y="125.7">W</text>
<text x="83.7" y="120.6">U</text>
<text x="83.8" y="123.2">V</text>
<text x="51.4" y="128.2">20</text>
<text x="51.4" y="130.8">21</text>
<text x="83.7" y="128.2">X</text>
<text x="83.8" y="130.8">Y</text>
<text x="51.4" y="133.3">22</text>
<text x="51.4" y="135.9">23</text>
<text x="83.7" y="133.3">Z</text>
<text x="83.8" y="135.9">a</text>
<text x="51.4" y="138.4">24</text>
<text x="51.4" y="140.9">25</text>
<text x="51.4" y="143.5">26</text>
<text x="83.8" y="138.4">b</text>
<text x="83.8" y="143.5">d</text>
<text x="83.8" y="140.9">c</text>
<text x="51.4" y="146">27</text>
<text x="51.4" y="148.6">28</text>
<text x="83.8" y="146">e</text>
<text x="84" y="148.6">f</text>
</g>
</svg>
